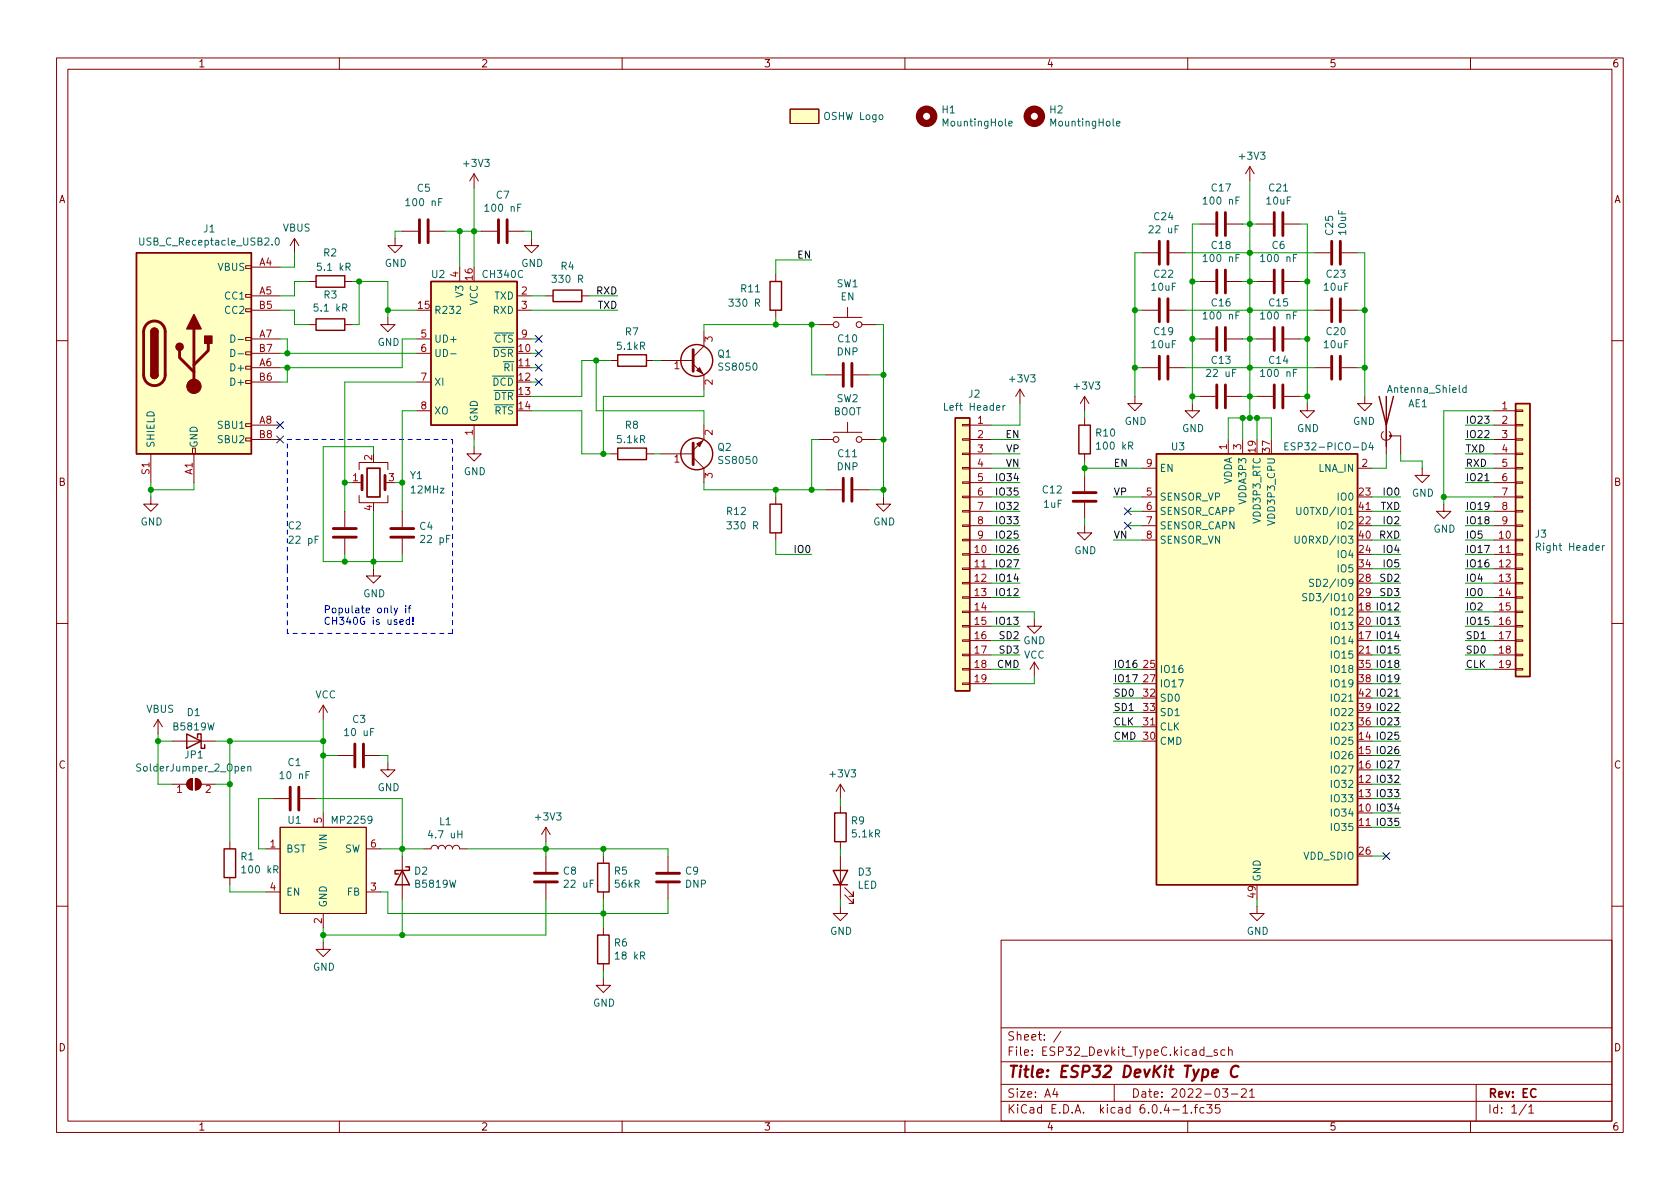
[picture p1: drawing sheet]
<svg xmlns="http://www.w3.org/2000/svg" width="297mm" height="210mm" viewBox="0 0 297 210" stroke-linecap="round" stroke-linejoin="round" font-family="sans-serif">
<g fill="none" stroke="#840000" stroke-width=".18">
<path d="M10 10.2h277v190.1h-277zM12 12.2h273v186.1h-273zM60 10.2v2M110 10.2v2M139.7 19.3h5.1v2.5h-5.1zM160 10.2v2M210 10.2v2M260 10.2v2M83.8 30.7v2.6M83.8 30.7l-.7 1.3M83.8 30.7l.8 1.3M212.1 39.6h2.8"/>
<path d="M216.9 39.6h2.8M221 29.5l-.8 1.2M221 29.5v2.5M221 29.5l.7 1.2M222.2 39.6h2.8M227.1 39.6h2.8M43.4 59.7h1v.5h-1zM43.4 54.6h1v.5h-1zM43.4 52.1h1v.5h-1zM43.4 47h1v.5h-1zM44.4 59.9h5.1M44.4 54.9h5.1"/>
<path d="M44.4 52.3h5.1M44.4 47.2h5.1M52.1 42.2l-.8 1.2M52.1 42.2v2.5M52.1 42.2l.7 1.2M54.6 49.8h1.3M54.6 57.4h1.3M61 49.8h1.2M61 57.4h1.2M68.6 56.1v1.3h1.2l-1.2 1.3-1.3-1.3h1.3M69.8 42.2v1.2h1.3l-1.3 1.3-1.2-1.3h1.2M71.1 40.9h2.8"/>
<path d="M73.7 59.9h2.5M75.9 40.9h2.8M81.3 47.2v2.6M85.1 40.9h2.8M89.9 40.9h2.8M91.4 59.9h2.6M91.4 54.9h2.6M91.4 52.3h2.6M94 42.2v1.2h1.2l-1.2 1.3-1.3-1.3h1.3M96.5 52.3h1.3M102.9 52.3h1.2M124.5 58.7v2.5l-1.9 1.9"/>
<path d="M137.2 48.5v1.3M137.2 54.9v1.2M144.8 57.4h2.5M147.3 56.1h5.1M149.9 54.4v1.7M152.4 57.4h2.5M201.9 44.7h2.8M201.9 54.9h2.8M206.8 44.7h2.7M206.8 54.9h2.7M212.1 59.9h2.8M212.1 49.8h2.8"/>
<path d="M216.9 59.9h2.8M216.9 49.8h2.8M222.2 59.9h2.8M222.2 49.8h2.8M227.1 59.9h2.8M227.1 49.8h2.8M232.4 44.7h2.8M232.4 54.9h2.8M237.2 44.7h2.8M237.2 54.9h2.8M10 60.2h2M34 79.2h.5v1.1h-.5z"/>
<path d="M43.4 77.5h1v.5h-1zM43.4 74.9h1v.5h-1zM43.4 67.3h1v.5h-1zM43.4 64.8h1v.5h-1zM43.4 62.2h1v.5h-1zM44.4 65h5.1M44.4 75.2h5.1M44.4 77.7h5.1M44.4 62.5h5.1M44.4 67.6h5.1M73.7 72.6h2.5M73.7 62.5h2.5"/>
<path d="M73.7 67.6h2.5M83.8 79v1.3h1.3l-1.3 1.2-1.3-1.2h1.3M83.8 75.2v2.5M91.4 65h2.6M107.9 63.7h1.3M114.3 63.7h1.3M116.8 63.7h5.8M122.6 64.4l1.9 1.9v2.5M124.5 75.2v2.5l-1.9 1.9M144.8 77.7h2.5M146 66.3h2.8M147.3 76.4h5.1"/>
<path d="M149.9 74.7v1.7M150.9 66.3h2.8M152.4 77.7h2.5M170.2 77.6h1.2v.2h-1.2zM170.2 75.1h1.2v.2h-1.2zM171.4 75.2h3.9M171.4 77.7h3.9M180.3 68.8l-.7 1.3M180.3 68.8v2.6M180.3 68.8l.8 1.3M191.8 70.1v2.5M191.8 73.9v1.3"/>
<path d="M191.8 70.1l-.8 1.3M191.8 70.1l.7 1.3M200.7 70.1v1.3h1.2l-1.2 1.2-1.3-1.2h1.3M201.9 65h2.8M206.8 65h2.7M210.8 71.4v1.2h1.3l-1.3 1.3-1.3-1.3h1.3M212.1 70.1h2.8M216.9 70.1h2.8M217.2 77.7v2.6M219.7 77.7v2.6M222.2 70.1h2.8M227.1 70.1h2.8"/>
<path d="M231.1 71.4v1.2h1.3l-1.3 1.3-1.2-1.3h1.2M232.4 65h2.8M237.2 65h2.8M241.3 70.1v1.3h-1.3l1.3 1.2 1.3-1.2h-1.3M245.1 75.2v5.1M245.6 76.3a.85 .85 0 0 1 .1 1.3 .85 .85 0 0 1-1.2 0 .85 .85 0 0 1 .1-1.3M245.9 77.1h1.7v3.2M264.2 72.6h3.8M264.2 75.2h3.8M264.2 77.7h3.8M268 77.6h1.2v.2h-1.2zM268 75.1h1.2v.2h-1.2z"/>
<path d="M268 72.5h1.2v.3h-1.2zM285 60.2h2M26.7 87.9v1.2h1.2l-1.2 1.3-1.3-1.3h1.3M26.7 80.3v5M34.3 80.3v5M61 90.4v2.8M61 95.2v2.8M63.5 87.6v1.3h5.1v-1.3M63.5 83.1v-1.3h5.1v1.3M63.5 85.3h.5M68.1 85.3h.5M71.1 90.4v2.8"/>
<path d="M71.1 95.2v2.8M107.9 80.3h1.3M114.3 80.3h1.3M116.8 80.3h5.8M122.6 80.9l1.9 1.9v2.5M137.2 87.9v1.2M137.2 94.2v1.3M146 86.6h2.8M150.9 86.6h2.8M156.2 87.9v1.2h1.3l-1.3 1.3-1.3-1.3h1.3M170.2 97.9h1.2v.3h-1.2zM170.2 95.4h1.2v.2h-1.2z"/>
<path d="M170.2 92.8h1.2v.3h-1.2zM170.2 90.3h1.2v.2h-1.2zM170.2 87.8h1.2v.2h-1.2zM170.2 85.2h1.2v.3h-1.2zM170.2 82.7h1.2v.2h-1.2zM170.2 80.1h1.2v.3h-1.2zM171.4 85.3h3.9M171.4 80.3h3.9M171.4 95.5h3.9M171.4 98h3.9M171.4 82.8h3.9M171.4 87.9h3.9"/>
<path d="M171.4 90.4h3.9M171.4 93h3.9M191.8 93v1.2h1.2l-1.2 1.3-1.3-1.3h1.3M191.8 80.3v1.2M191.8 84.1v2.8M191.8 88.9v2.8M201.9 95.5h2.6M201.9 82.8h2.6M201.9 87.9h2.6M201.9 90.4h2.6M201.9 93h2.6M240 82.8h2.6"/>
<path d="M240 90.4h2.6M251.5 82.8v1.3h1.2l-1.2 1.2-1.3-1.2h1.3M255.3 89.1v1.3h1.2l-1.2 1.3-1.3-1.3h1.3M264.2 85.3h3.8M264.2 80.3h3.8M264.2 95.5h3.8M264.2 98h3.8M264.2 82.8h3.8M264.2 87.9h3.8M264.2 90.4h3.8M264.2 93h3.8M268 97.9h1.2v.3h-1.2z"/>
<path d="M268 95.4h1.2v.2h-1.2zM268 92.8h1.2v.3h-1.2zM268 90.3h1.2v.2h-1.2zM268 87.8h1.2v.2h-1.2zM268 85.2h1.2v.3h-1.2zM268 82.7h1.2v.2h-1.2zM268 80.1h1.2v.3h-1.2zM10 110.2h2M66 100.6v1.2h1.3l-1.3 1.3-1.2-1.3h1.2M170.2 118.2h1.2v.3h-1.2zM170.2 115.7h1.2v.2h-1.2zM170.2 113.2h1.2v.2h-1.2z"/>
<path d="M170.2 110.6h1.2v.3h-1.2zM170.2 108.1h1.2v.2h-1.2zM170.2 105.5h1.2v.3h-1.2zM170.2 103h1.2v.2h-1.2zM170.2 100.5h1.2v.2h-1.2zM171.4 100.6h3.9M171.4 103.1h3.9M171.4 105.7h3.9M171.4 108.2h3.9M171.4 110.7h3.9M171.4 113.3h3.9M171.4 115.8h3.9"/>
<path d="M171.4 118.4h3.9M182.9 109.5v1.2h1.2l-1.2 1.3-1.3-1.3h1.3M182.9 117.1l-.8 1.3M182.9 117.1v2.5M182.9 117.1l.7 1.3M240 115.8h2.6M264.2 100.6h3.8M264.2 103.1h3.8M264.2 105.7h3.8M264.2 108.2h3.8M264.2 110.7h3.8M264.2 113.3h3.8"/>
<path d="M264.2 115.8h3.8M264.2 118.4h3.8M268 118.2h1.2v.3h-1.2zM268 115.7h1.2v.2h-1.2zM268 113.2h1.2v.2h-1.2zM268 110.6h1.2v.3h-1.2zM268 108.1h1.2v.2h-1.2zM268 105.5h1.2v.3h-1.2zM268 103h1.2v.2h-1.2zM268 100.5h1.2v.2h-1.2zM285 110.2h2M27.9 127.2l-.7 1.3"/>
<path d="M27.9 127.2v2.6M27.9 127.2l.8 1.3M30.5 138.7h2.5M30.5 131.1h7.6M33.3 138l.7-.3v2a1.02 1.02 0 0 1-.9-.6 1.02 1.02 0 0 1 .2-1.1zM34.5 137.7v2M34.5 137.7a1.02 1.02 0 0 1 1.1 1 1.02 1.02 0 0 1-1.1 1M35.6 138.7h2.5M57.1 124.7v2.5M57.1 124.7l-.7 1.3M57.1 124.7l.8 1.3M59.7 133.6h2.8"/>
<path d="M64.5 133.6h2.8M68.6 134.9v1.2h1.2l-1.2 1.3-1.3-1.3h1.3M148.6 138.7v2.5M148.6 138.7l-.8 1.2M148.6 138.7l.8 1.2M170.2 120.8h1.2v.2h-1.2zM171.4 120.9h3.9M201.9 128.5h2.6M40.6 148.8v1.3M40.6 155.2v1.3M47 150.1h2.5M47 157.7h2.5"/>
<path d="M48.3 141.2h2.8M49.5 146.3h15.3v15.2h-15.3zM53.1 141.2h2.8M57.1 143.8v2.5M64.8 150.1h2.5M64.8 157.7h2.5M71.1 151.4v7.6M74.9 150.1h1.3a.64 .64 0 0 1 .6-.6 .64 .64 0 0 1 .7 .6 .64 .64 0 0 1 .6-.6 .64 .64 0 0 1 .6 .6 .64 .64 0 0 1 .7-.6 .64 .64 0 0 1 .6 .6 .64 .64 0 0 1 .6-.6 .64 .64 0 0 1 .7 .6h1.2M96.5 146.3l-.7 1.3M96.5 146.3v2.5M96.5 151.4v2.8M96.5 156.2v2.8"/>
<path d="M96.5 146.3l.8 1.3M106.7 151.4v1.2M106.7 157.7v1.3M118.1 151.4v2.8M118.1 156.2v2.8M148.6 142.5v1.3M148.6 148.8v1.3M148.6 151.4v7.6M149.4 158.2l1.5 1.6v-.8v.8h-.8M149.4 157l1.5 1.5v-.8v.8h-.8M240 146.3h2.6M10 160.2h2"/>
<path d="M57.1 166.6v1.3h1.3l-1.3 1.3-1.2-1.3h1.2M57.1 161.5v2.6M106.7 173v1.2h1.2l-1.2 1.3-1.3-1.3h1.3M106.7 164.1v1.2M106.7 170.4v1.3M148.6 160.3v1.2h1.3l-1.3 1.3-1.3-1.3h1.3M177 166.3h108v32h-108zM222.2 160.3v1.2h1.3l-1.3 1.3-1.2-1.3h1.2M285 160.2h2M60 198.3v2M110 198.3v2M160 198.3v2"/>
<path d="M177 194.8h108M177 191.8h108M177 187.8h108M177 181.8h108M186.5 192.5l-.4 1h1M186.9 193v1M187.6 182.4l-1.3 1.9M197 191.8v3M209.1 195.8l.5-.5v1.5M209.1 196.8h.9M210 198.3v2M210.6 196.7v.1"/>
<path d="M211.1 195.8h.6M211.7 195.3l-.3 .2v1.3M212.9 195.9l-.5-.1-.3 .3v.4l.2 .3h.6M213.2 186.8h1.2M213.4 195.3h.9l-.5 .6 .4 .1v.7l-.2 .1h-.4l-.2-.1M215.2 185.7l-.3-.1-.3 .2 .1 .3 .5 .1v.4h-.6M215.6 195.3h-.7v.7l.2-.1 .5 .1 .1 .2-.1 .5-.2 .1-.5-.1M216.1 192.5h1l-.5 .6 .4 .1v.7l-.2 .1h-.4l-.3-.1M216.6 185.7l-.5-.1-.2 .3v.4l.1 .3h.6M217.2 185.8l.2-.2 .4 .1 .1 .9M217.2 185.1v1.5M217.7 193.5h1.2"/>
<path d="M219.5 192.7l.6-.2 .2 .2 .1 .3-1 1h1M220.9 193l.5-.5v1.5M220.9 194h.9M260 198.3v2M261 191.8v6.5M269.9 195.3l-1.3 1.9M270.3 195.8l.4-.5v1.5M270.3 196.8h.9"/>
<circle cx="147.8" cy="57.4" r=".51"/>
<circle cx="151.9" cy="57.4" r=".51"/>
<circle cx="147.8" cy="77.7" r=".51"/>
<circle cx="151.9" cy="77.7" r=".51"/>
</g>
<path d="M214.4 189.8l.9-.2v-.4l-.6-.1-.3 .3v1l.2 .1 .5-.1M219 188.7a.88 .88 0 0 0-1-.1 .88 .88 0 0 0-.4 1 .69 .69 0 0 0 .3 .8 .69 .69 0 0 0 .9-.1" fill="none" stroke="#840000" stroke-width=".4"/>
<g fill="none" stroke="#840000" stroke-width=".51">
<path d="M74.2 38.9v4M75.7 38.9v4M88.1 38.9v4M89.7 38.9v4M215.1 37.6v4.1M216.7 37.6v4.1M225.3 37.6v4.1M226.8 37.6v4.1M26 57.3a1.91 1.91 0 0 1 2-.4 1.91 1.91 0 0 1 1.2 1.8v7.6a1.91 1.91 0 0 1-1.9 1.9 1.91 1.91 0 0 1-1.9-1.9v-7.8l.2-.6zM34.3 58.2v10.1M205 42.7v4M205 52.8v4.1"/>
<path d="M206.5 42.7v4M206.5 52.8v4.1M215.1 47.7v4.1M215.1 57.9v4.1M216.7 47.7v4.1M216.7 57.9v4.1M225.3 47.7v4.1M225.3 57.9v4.1M226.8 47.7v4.1M226.8 57.9v4.1M235.5 42.7v4M235.5 52.8v4.1"/>
<path d="M237 42.7v4M237 52.8v4.1M31.7 62v1.2l2.6 2.6M36.8 60.7v1.3l-2.5 2.5M122.6 61.8v3.9M122.6 78.4v3.8M149.1 64.3v4M150.6 64.3v4M205 63v4.1M206.5 63v4.1M215.1 68.1v4M216.7 68.1v4"/>
<path d="M225.3 68.1v4M226.8 68.1v4M235.5 63v4.1M237 63v4.1M58.9 95h4.1M58.9 93.5h4.1M64 84.1v2.5M68.1 84.1v2.5M69.1 95h4.1M69.1 93.5h4.1M149.1 84.6v4M150.6 84.6v4"/>
<path d="M189.7 88.6h4.1M189.7 87.1h4.1M51.3 139.2v4.1M52.8 139.2v4.1M62.7 131.6v4M64.3 131.6v4M94.5 156h4.1M94.5 154.4h4.1M116.1 156h4M116.1 154.4h4"/>
</g>
<path d="M64.9 82.8h2.3v5.1h-2.3z" fill="none" stroke="#840000" stroke-width=".3"/>
<g fill="none" stroke="#840000" stroke-width=".25">
<path d="M24.1 44.7h20.3v35.6h-20.3zM26.7 58.7a.64 .64 0 0 1 .6-.7 .64 .64 0 0 1 .6 .7M55.9 48.8h5.1v2h-5.1zM55.9 56.4h5.1v2h-5.1zM76.2 49.8h15.2v25.4h-15.2zM97.8 51.3h5.1v2h-5.1zM136.1 49.8h2.1v5.1h-2.1zM26.7 66.3a.64 .64 0 0 0 .6 .6 .64 .64 0 0 0 .6-.6M109.2 79.2h5.1v2.1h-5.1zM109.2 62.7h5.1v2.1h-5.1zM168.9 73.9h2.5v48.3h-2.5zM190.8 75.2h2v5.1h-2z"/>
<path d="M243.8 70.1l1.3 5.1 1.3-5.1M245.1 70.1v8.9M268 71.4h2.5v48.2h-2.5zM136.1 89.1h2.1v5.1h-2.1zM204.5 80.3h35.5v76.2h-35.5zM33 129.8l2.6 1.3-2.6 1.2zM34.9 130.4v-.6h.7v2.5h.6v-.6M39.6 150.1h2.1v5.1h-2.1zM71.1 153.9l1.3 2.6h-2.6zM71.8 153.3h.6v.6h-2.6v.7h.7M105.7 152.6h2v5.1h-2zM147.3 153.9h2.6l-1.3 2.6z"/>
<path d="M147.3 156.5h2.6M147.6 143.8h2v5h-2zM105.7 165.3h2v5.1h-2z"/>
<circle cx="123.2" cy="63.7" r="2.82"/>
<circle cx="123.2" cy="80.3" r="2.82"/>
</g>
<g fill="#ffffc2" stroke="#ffffc2" stroke-width=".18">
<path d="M268 71.4h2.5v48.2h-2.5z"/>
<path d="M76.2 49.8h15.2v25.4h-15.2z"/>
<path d="M168.9 73.9h2.5v48.3h-2.5z"/>
<path d="M139.7 19.3h5.1v2.5h-5.1z"/>
<path d="M49.5 146.3h15.3v15.2h-15.3z"/>
<path d="M24.1 44.7h20.3v35.6h-20.3z"/>
<path d="M204.5 80.3h35.5v76.2h-35.5z"/>
</g>
<g fill="none" stroke="#006464" stroke-width=".18">
<path d="M178.4 21.9l.6-.2-.1-.2-.4-.1-.1 .2v.6h.5M197.4 21.9l.6-.2v-.2l-.4-.1-.2 .2 .1 .6h.5M24.7 42.1v1l.2 .2h.3l.2-.2v-1M40.8 59.2a.64 .64 0 0 1 .7 .7 .64 .64 0 0 1-.7 .6zM48.8 42.2l.2-.1a.68 .68 0 0 1 .4 .6 .68 .68 0 0 1-.4 .6l-.2-.1-.2-.3zM40.8 61.8a.64 .64 0 0 1 .7 .6 .64 .64 0 0 1-.7 .7zM42.1 62.6h1M42.1 60h1M79.7 62.6h1M177.3 71.7v.9M177.7 71.7l-.4 .2M227.2 78.9h.4"/>
<path d="M227.8 78.3h-.6v1.3h.6M242.4 78.2l-.3 .9h.7M242.7 78.7v.9M259.2 68.6h-.3l-.3 .2 .1 .5h.5M259.2 68.1v1.3M229 94.8v1l.2 .3 .4-.1 .1-.2v-1M229.3 89.7v1.1l.2 .2 .4-.1 .1-.1v-1.1M283.3 96.5v.8M283.7 96.5l-.4 .2M231 105h-.4l-.2 .1v.3l.5 .3 .1 .3-.2 .2h-.5M232.2 102.5l-.4-.1-.2 .1v.4l.5 .2 .1 .4-.2 .2-.5-.1M43.8 135.6l.2-.1 .3 .1 .1 .8"/>
<path d="M43.8 135.5v.9"/>
</g>
<g fill="none" stroke="#840000" stroke-width="1.3">
<circle cx="163.8" cy="20.6" r="1.27"/>
<circle cx="182.9" cy="20.6" r="1.27"/>
</g>
<g fill="#840000" stroke="#840000" stroke-width=".18">
<path d="M123.2 65.5l.5-.5 .5 1z"/>
<path d="M123.2 78.5l1-.5-.5 1z"/>
<path d="M33.3 138l.7-.3v2a1.02 1.02 0 0 1-.9-.6 1.02 1.02 0 0 1 .2-1.1z"/>
<path d="M34.5 137.7a1.02 1.02 0 0 1 1.1 1 1.02 1.02 0 0 1-1.1 1z"/>
<circle cx="245.9" cy="77.1" r=".18"/>
<circle cx="34.3" cy="68.3" r="1.27"/>
</g>
<g fill="#840000" stroke="#840000" stroke-width=".25">
<path d="M26.7 66.3h1.2a.64 .64 0 0 1-.6 .6 .64 .64 0 0 1-.6-.6z"/>
<path d="M26.7 58.7h1.2v7.6h-1.2z"/>
<path d="M26.9 58.2a.64 .64 0 0 1 .6-.1 .64 .64 0 0 1 .4 .6h-1.2z"/>
<path d="M34.3 55.6l1.3 2.6h-2.6z"/>
<path d="M36.2 59.4h1.3v1.3h-1.3z"/>
<circle cx="31.7" cy="61.3" r=".63"/>
</g>
<path d="M262.5 85h.8" fill="none" stroke="#0f0f0f" stroke-width=".18"/>
<path d="M69.7 107.5l.3 .9M70.3 107.5l-.4 1.2-.2 .1M70.7 110l.6-.1v-.3h-.4l-.2 .2 .1 .6h.5M71.7 107.1v.1M71.7 107.5v.9M72.2 107.5h.4M72.4 109.6h-.4l-.2 .2 .1 .6h.5M72.4 109.1v1.3M72.6 107.1l-.3 .2v1.1M73 110.3v.1M73 109.1v.8" fill="none" stroke="#0000c2" stroke-width=".18"/>
<path d="M50.8 77.7h29.2M80 77.7v34.3M50.8 100.6v11.4M50.8 100.6v-22.9M80 112h-29.2" fill="none" stroke="#0000c2" stroke-width=".18" stroke-dasharray=".8 .8"/>
<g fill="none" stroke="#009600" stroke-width=".18">
<path d="M83.8 33.3v13.9M212.1 39.6h-1.3v31.8M219.7 39.6h2.5M221 32v41.9M229.9 39.6h1.2v31.8M49.5 54.9h2.6v2.5h2.5M49.5 59.9h1.3v2.6M52.1 44.7v2.5h-2.6M54.6 49.8h-2.5v2.5h-2.6M62.2 49.8h6.4v6.3M63.5 49.8v7.6h-1.3M68.6 54.9h5.1"/>
<path d="M71.1 40.9h-1.3v1.3M73.7 59.9h-2.6v5.1h-21.6M78.7 40.9h6.4M81.3 40.9v6.3M92.7 40.9h1.3v1.3M94 54.9h15.2M94 59.9h1.2M94 52.3h2.5M104.1 52.3h5.1M137.2 56.1v1.3M143.5 46h-6.3v2.5M143.5 57.4v8.9h2.5"/>
<path d="M144.8 57.4h-20.3v1.3M154.9 57.4h1.3v30.5M200.7 54.9h1.2M201.9 44.7h-1.2v25.4M209.5 54.9h22.9M209.5 44.7h22.9M210.8 49.8h1.3M210.8 59.9h1.3M219.7 49.8h2.5M219.7 59.9h2.5M229.9 49.8h1.2M229.9 59.9h1.2"/>
<path d="M240 54.9h1.3M240 44.7h1.3v25.4M49.5 62.5h24.2M50.8 65v2.6h-1.3M73.7 72.6h-2.6v17.8M73.7 67.6h-12.7v22.8M83.8 77.7v1.3M94 65h1.2M94 72.6h8.9v7.7h5M94 67.6h1.2M94 62.5h1.2M105.4 63.7v8.9h19.1v2.6"/>
<path d="M107.9 63.7h-5v6.4h-8.9M115.6 63.7h1.2M124.5 68.8v1.3h-17.8v10.2M144.8 77.7h-1.3v8.9M153.7 66.3h2.5M154.9 77.7h1.3M175.3 77.7h5M180.3 71.4v3.8h-5M191.8 72.6v1.3M200.7 65h1.2M209.5 65h22.9M210.8 70.1h1.3"/>
<path d="M217.2 77.7v-3.8h7.6v3.8M219.7 73.9v3.8M219.7 70.1h2.5M222.2 73.9v3.8M229.9 70.1h1.2M240 65h1.3M259.1 77.7h5.1M259.1 75.2h5.1M264.2 72.6h-8.9v16.5M26.7 85.3v2.6M34.3 85.3v1.3h-7.6M61 85.3h1.2"/>
<path d="M61 98v1.3M66 80.3v-1.3h-8.9v20.3h14v-1.3M66 90.4v10.2M69.8 85.3h1.3M115.6 80.3h1.2M124.5 85.3v1.3h21.5M137.2 86.6v1.3M137.2 95.5v2.5h6.3M153.7 86.6h2.5M175.3 82.8h5M175.3 80.3h5M175.3 98h5"/>
<path d="M175.3 87.9h5M175.3 85.3h5M175.3 95.5h5M175.3 93h5M175.3 90.4h5M191.8 82.8h10.1M191.8 81.5v2.6M191.8 91.7v1.3M196.8 87.9h5.1M196.8 95.5h5.1M199.4 93h2.5M199.4 90.4h2.5"/>
<path d="M242.6 98h5M242.6 87.9h5M242.6 95.5h5M242.6 93h5M242.6 90.4h5M245.1 80.3v2.5h-2.5M247.6 80.3v1.2h3.9v1.3M255.3 87.9h8.9M259.1 82.8h5.1M259.1 80.3h5.1M259.1 98h5.1M259.1 85.3h5.1"/>
<path d="M259.1 95.5h5.1M259.1 93h5.1M259.1 90.4h5.1M175.3 108.2h7.6v1.3M175.3 118.4h5M175.3 115.8h5M175.3 110.7h5M175.3 100.6h5M175.3 105.7h5M175.3 103.1h5M175.3 113.3h5M182.9 119.6v1.3h-7.6"/>
<path d="M196.8 118.4h5.1M242.6 118.4h5M242.6 115.8h5M242.6 108.2h5M242.6 110.7h5M242.6 100.6h5M242.6 105.7h5M242.6 103.1h5M242.6 113.3h5M259.1 118.4h5.1M259.1 115.8h5.1M259.1 108.2h5.1"/>
<path d="M259.1 110.7h5.1M259.1 100.6h5.1M259.1 105.7h5.1M259.1 103.1h5.1M259.1 113.3h5.1M27.9 131.1h2.6M27.9 129.8v8.9h2.6M38.1 131.1h19M38.1 138.7h2.5M40.6 131.1v17.7M57.1 133.6h2.6M57.1 127.2v16.6"/>
<path d="M67.3 133.6h1.3v1.3M196.8 120.9h5.1M196.8 128.5h5.1M196.8 126h5.1M196.8 131.1h5.1M196.8 123.4h5.1M242.6 120.9h5M242.6 128.5h5M242.6 126h5M242.6 131.1h5M242.6 138.7h5M242.6 133.6h5"/>
<path d="M242.6 136.1h5M242.6 123.4h5M40.6 156.5v1.2h6.4M48.3 141.2h-2.6v8.9h1.3M55.9 141.2h15.2v10.2M67.3 157.7h1.3v3.8h49.5v-2.5M67.3 150.1h7.6M71.1 159v6.3M82.5 150.1h35.6v1.3M96.5 148.8v2.6M96.5 159v6.3h-39.4M106.7 150.1v1.3"/>
<path d="M106.7 159v5.1M148.6 141.2v1.3M148.6 150.1v1.3M148.6 159v1.3M222.2 159v1.3M242.6 141.2h5M242.6 143.8h5M242.6 151.4h2.5M242.6 146.3h5M57.1 164.1v2.5M106.7 171.7v1.3"/>
</g>
<g fill="none" stroke="#000084" stroke-width=".18">
<path d="M94.6 59.3l1.3 1.2M95.9 59.3l-1.3 1.2M48.9 77.1l1.2 1.2M48.9 74.6l1.2 1.2M50.1 77.1l-1.2 1.2M50.1 74.6l-1.2 1.2M94.6 66.9l1.3 1.3M94.6 64.4l1.3 1.2M94.6 61.9l1.3 1.2M95.9 66.9l-1.3 1.3M95.9 64.4l-1.3 1.2M95.9 61.9l-1.3 1.2"/>
<path d="M198.8 89.8l1.2 1.2M198.8 92.3l1.2 1.3M200 89.8l-1.2 1.2M200 92.3l-1.2 1.3M244.5 150.8l1.2 1.2M245.7 150.8l-1.2 1.2"/>
</g>
<g fill="#009600" stroke="#009600" stroke-width=".18">
<circle cx="68.6" cy="54.9" r=".46"/>
<circle cx="63.5" cy="49.8" r=".46"/>
<circle cx="50.8" cy="65" r=".46"/>
<circle cx="71.1" cy="85.3" r=".46"/>
<circle cx="61" cy="85.3" r=".46"/>
<circle cx="50.8" cy="62.5" r=".46"/>
<circle cx="57.1" cy="133.6" r=".46"/>
<circle cx="57.1" cy="131.1" r=".46"/>
<circle cx="40.6" cy="131.1" r=".46"/>
<circle cx="40.6" cy="138.7" r=".46"/>
<circle cx="57.1" cy="165.3" r=".46"/>
<circle cx="27.9" cy="131.1" r=".46"/>
<circle cx="81.3" cy="40.9" r=".46"/>
<circle cx="83.8" cy="40.9" r=".46"/>
<circle cx="71.1" cy="150.1" r=".46"/>
<circle cx="71.1" cy="165.3" r=".46"/>
<circle cx="106.7" cy="161.5" r=".46"/>
<circle cx="106.7" cy="150.1" r=".46"/>
<circle cx="96.5" cy="150.1" r=".46"/>
<circle cx="61" cy="99.3" r=".46"/>
<circle cx="26.7" cy="86.6" r=".46"/>
<circle cx="66" cy="99.3" r=".46"/>
<circle cx="105.4" cy="63.7" r=".46"/>
<circle cx="106.7" cy="80.3" r=".46"/>
<circle cx="137.2" cy="57.4" r=".46"/>
<circle cx="143.5" cy="86.6" r=".46"/>
<circle cx="156.2" cy="66.3" r=".46"/>
<circle cx="156.2" cy="86.6" r=".46"/>
<circle cx="143.5" cy="57.4" r=".46"/>
<circle cx="191.8" cy="82.8" r=".46"/>
<circle cx="200.7" cy="65" r=".46"/>
<circle cx="200.7" cy="54.9" r=".46"/>
<circle cx="156.2" cy="77.7" r=".46"/>
<circle cx="137.2" cy="86.6" r=".46"/>
<circle cx="221" cy="44.7" r=".46"/>
<circle cx="221" cy="49.8" r=".46"/>
<circle cx="231.1" cy="49.8" r=".46"/>
<circle cx="241.3" cy="54.9" r=".46"/>
<circle cx="231.1" cy="59.9" r=".46"/>
<circle cx="221" cy="39.6" r=".46"/>
<circle cx="219.7" cy="73.9" r=".46"/>
<circle cx="221" cy="73.9" r=".46"/>
<circle cx="221" cy="65" r=".46"/>
<circle cx="221" cy="70.1" r=".46"/>
<circle cx="222.2" cy="73.9" r=".46"/>
<circle cx="241.3" cy="65" r=".46"/>
<circle cx="231.1" cy="70.1" r=".46"/>
<circle cx="210.8" cy="70.1" r=".46"/>
<circle cx="210.8" cy="49.8" r=".46"/>
<circle cx="221" cy="54.9" r=".46"/>
<circle cx="221" cy="59.9" r=".46"/>
<circle cx="210.8" cy="59.9" r=".46"/>
<circle cx="255.3" cy="87.9" r=".46"/>
</g>
<text font-size="2.8" fill="#840000" x="178" y="190.6">Title: ESP32 DevKit Type C</text>
<g font-size="2.1" fill="#840000">
<text x="178" y="184">Sheet: /</text>
<text x="178" y="186.7">File: ESP32_Devkit_TypeC.kicad_sch</text>
<text x="178" y="196.9">KiCad E.D.A. kicad 6.0.4-1.fc35</text>
<text x="178" y="194.1">Size: A4</text>
<text x="200" y="194.1">Date: 2022-03-21</text>
<text x="263" y="194.1">Rev: EC</text>
<text x="263" y="196.9">Id: 1/1</text>
</g>
<g font-size="1.8" fill="#840000">
<text x="35" y="11.9">1</text>
<text x="85" y="11.9">2</text>
<text x="135" y="11.9">3</text>
<text x="185" y="11.9">4</text>
<text x="235" y="11.9">5</text>
<text x="285" y="11.9">6</text>
<text x="10.3" y="35.9">A</text>
<text x="285.3" y="35.9">A</text>
<text x="10.3" y="85.9">B</text>
<text x="285.3" y="85.9">B</text>
<text x="10.3" y="135.9">C</text>
<text x="285.3" y="135.9">C</text>
<text x="10.3" y="185.9">D</text>
<text x="285.3" y="185.9">D</text>
<text x="35" y="199.9">1</text>
<text x="85" y="199.9">2</text>
<text x="135" y="199.9">3</text>
<text x="185" y="199.9">4</text>
<text x="235" y="199.9">5</text>
<text x="285" y="199.9">6</text>
</g>
<g font-size="1.8" fill="#006464">
<text x="145.8" y="21.2">OSHW Logo</text>
<text x="166.6" y="20">H1</text>
<text x="166.9" y="22.3">MountingHole</text>
<text x="185.6" y="20">H2</text>
<text x="186" y="22.3">MountingHole</text>
<text x="82.1" y="29.5">+3V3</text>
<text x="219.3" y="28.2">+3V3</text>
<text x="73.8" y="33.9">C5</text>
<text x="87.8" y="35.1">C7</text>
<text x="214.3" y="33.9">C17</text>
<text x="224.4" y="33.9">C21</text>
<text x="36" y="41.1">J1</text>
<text x="50" y="40.9">VBUS</text>
<text x="72.1" y="36.4">100 nF</text>
<text x="86.1" y="37.4">100 nF</text>
<text x="203.4" y="41.2">22 uF</text>
<text x="204.1" y="38.9">C24</text>
<text x="213.1" y="36.2">100 nF</text>
<text x="224" y="36.2">10uF</text>
<text x="235.7" y="41.5" transform="rotate(-90 235.7 41.5)">C25</text>
<text x="238" y="41.4" transform="rotate(-90 238 41.4)">10uF</text>
<text x="25.3" y="43.4">USB_C_Receptacle_USB2.0</text>
<text x="38.5" y="47.9">VBUS</text>
<text x="56.4" y="47.9">5.1 kR</text>
<text x="57.2" y="45.3">R2</text>
<text x="68" y="47.2">GND</text>
<text x="92.1" y="47.2">GND</text>
<text x="99.2" y="47.7">R4</text>
<text x="213.1" y="46.3">100 nF</text>
<text x="214.3" y="44">C18</text>
<text x="223.3" y="46.3">100 nF</text>
<text x="224.9" y="44">C6</text>
<text x="39.9" y="53">CC1</text>
<text x="57.3" y="52.8">R3</text>
<text x="76.3" y="49.1">U2</text>
<text x="81.9" y="52.4" transform="rotate(-90 81.9 52.4)">V3</text>
<text x="85.5" y="49.1">CH340C</text>
<text x="87.4" y="53">TXD</text>
<text x="98" y="50">330 R</text>
<text x="131.1" y="51.7">R11</text>
<text x="147.9" y="50.8">SW1</text>
<text x="148.6" y="53.1">EN</text>
<text x="203.7" y="51.4">10uF</text>
<text x="204.1" y="49.1">C22</text>
<text x="234.2" y="51.4">10uF</text>
<text x="234.6" y="49.1">C23</text>
<text x="39.9" y="55.5">CC2</text>
<text x="55.8" y="55.1">5.1 kR</text>
<text x="76.7" y="55.5">R232</text>
<text x="84.5" y="54" transform="rotate(-90 84.5 54)">VCC</text>
<text x="87.2" y="55.5">RXD</text>
<text x="110.6" y="59.3">R7</text>
<text x="129.2" y="54.2">330 R</text>
<text x="204.1" y="59.3">C19</text>
<text x="213.1" y="56.5">100 nF</text>
<text x="214.3" y="54.2">C16</text>
<text x="223.3" y="56.5">100 nF</text>
<text x="224.4" y="54.2">C15</text>
<text x="234.6" y="59.3">C20</text>
<text x="41.1" y="65.7">D+</text>
<text x="66.7" y="61.2">GND</text>
<text x="76.7" y="60.6">UD+</text>
<text x="76.7" y="63.1">UD-</text>
<text x="85.8" y="63.1">~{DSR}</text>
<text x="86" y="60.6">~{CTS}</text>
<text x="87.8" y="65.7">~{RI}</text>
<text x="109.2" y="61.8">5.1kR</text>
<text x="126.9" y="63.2">Q1</text>
<text x="127.3" y="65.5">SS8050</text>
<text x="148" y="62.8">DNP</text>
<text x="148.2" y="60.5">C10</text>
<text x="203.7" y="61.6">10uF</text>
<text x="214.3" y="64.3">C13</text>
<text x="224.4" y="64.3">C14</text>
<text x="234.2" y="61.6">10uF</text>
<text x="41.1" y="68.2">D+</text>
<text x="76.7" y="68.2">XI</text>
<text x="85.7" y="68.2">~{DCD}</text>
<text x="85.9" y="70.7">~{DTR}</text>
<text x="147.9" y="71.1">SW2</text>
<text x="171.3" y="70.3">J2</text>
<text x="178.6" y="67.6">+3V3</text>
<text x="190.1" y="68.9">+3V3</text>
<text x="213.6" y="66.6">22 uF</text>
<text x="223.3" y="66.6">100 nF</text>
<text x="245.7" y="69.5">Antenna_Shield</text>
<text x="38.7" y="75.8">SBU1</text>
<text x="76.7" y="73.3">XO</text>
<text x="84.5" y="74.7" transform="rotate(-90 84.5 74.7)">GND</text>
<text x="86" y="73.3">~{RTS}</text>
<text x="110.6" y="75.8">R8</text>
<text x="147.3" y="73.4">BOOT</text>
<text x="167.4" y="72.6">Left Header</text>
<text x="193.8" y="77.2">R10</text>
<text x="198.8" y="75.1">GND</text>
<text x="209" y="76.4">GND</text>
<text x="229.3" y="76.4">GND</text>
<text x="239.2" y="75.1">GND</text>
<text x="249" y="72">AE1</text>
<text x="27.3" y="79.2" transform="rotate(-90 27.3 79.2)">SHIELD</text>
<text x="34.9" y="79.2" transform="rotate(-90 34.9 79.2)">GND</text>
<text x="38.7" y="78.4">SBU2</text>
<text x="109.2" y="78.4">5.1kR</text>
<text x="126.9" y="79.7">Q2</text>
<text x="127.3" y="82">SS8050</text>
<text x="148" y="83.2">DNP</text>
<text x="148.2" y="80.8">C11</text>
<text x="194.2" y="79.5">100 kR</text>
<text x="205" y="83.4">EN</text>
<text x="207.1" y="79.6">U3</text>
<text x="228.3" y="79.6">ESP32-PICO-D4</text>
<text x="233.1" y="83.4">LNA_IN</text>
<text x="72.5" y="84.7">Y1</text>
<text x="72.8" y="87.2">12MHz</text>
<text x="82" y="84">GND</text>
<text x="184.4" y="87.2">C12</text>
<text x="184.6" y="89.8">1uF</text>
<text x="205" y="88.5">SENSOR_VP</text>
<text x="217.8" y="85.8" transform="rotate(-90 217.8 85.8)">VDDA</text>
<text x="220.3" y="88.9" transform="rotate(-90 220.3 88.9)">VDDA3P3</text>
<text x="236.7" y="88.5">IO0</text>
<text x="249.6" y="87.8">GND</text>
<text x="24.8" y="92.9">GND</text>
<text x="51" y="93.6">C2</text>
<text x="74.2" y="93.7">C4</text>
<text x="128.6" y="91.1">R12</text>
<text x="128.9" y="93.6">330 R</text>
<text x="154.4" y="92.9">GND</text>
<text x="205" y="91.1">SENSOR_CAPP</text>
<text x="205" y="93.6">SENSOR_CAPN</text>
<text x="222.9" y="92.3" transform="rotate(-90 222.9 92.3)">VDD3P3_RTC</text>
<text x="225.4" y="92.4" transform="rotate(-90 225.4 92.4)">VDD3P3_CPU</text>
<text x="230.4" y="91.1">U0TXD/IO1</text>
<text x="236.7" y="93.6">IO2</text>
<text x="253.4" y="94.2">GND</text>
<text x="271.5" y="95.1">J3</text>
<text x="51.4" y="96.1">22 pF</text>
<text x="74.6" y="96">22 pF</text>
<text x="189.9" y="98">GND</text>
<text x="205" y="96.1">SENSOR_VN</text>
<text x="230.2" y="96.1">U0RXD/IO3</text>
<text x="236.7" y="98.7">IO4</text>
<text x="236.7" y="101.2">IO5</text>
<text x="272.1" y="97.4">Right Header</text>
<text x="64.2" y="105.6">GND</text>
<text x="231.8" y="106.3">SD3/IO10</text>
<text x="232.7" y="103.8">SD2/IO9</text>
<text x="180.9" y="113.9">GND</text>
<text x="235.7" y="113.9">IO14</text>
<text x="235.7" y="108.8">IO12</text>
<text x="235.7" y="111.4">IO13</text>
<text x="181" y="116.5">VCC</text>
<text x="205" y="119">IO16</text>
<text x="235.7" y="116.5">IO15</text>
<text x="235.7" y="119">IO18</text>
<text x="55.7" y="123.5">VCC</text>
<text x="205" y="121.5">IO17</text>
<text x="205" y="124.1">SD0</text>
<text x="235.7" y="121.5">IO19</text>
<text x="235.7" y="124.1">IO21</text>
<text x="25.9" y="126">VBUS</text>
<text x="30.8" y="129.2">B5819W</text>
<text x="33.1" y="126.6">D1</text>
<text x="61.2" y="130.1">10 uF</text>
<text x="62.4" y="127.8">C3</text>
<text x="205" y="131.7">CMD</text>
<text x="205" y="129.2">CLK</text>
<text x="205" y="126.6">SD1</text>
<text x="235.7" y="131.7">IO25</text>
<text x="235.7" y="129.2">IO23</text>
<text x="235.7" y="126.6">IO22</text>
<text x="24.6" y="136.4">SolderJumper_2_Open</text>
<text x="32.7" y="134.1">JP1</text>
<text x="49.8" y="137.8">10 nF</text>
<text x="50.9" y="135.5">C1</text>
<text x="146.9" y="137.5">+3V3</text>
<text x="235.7" y="134.2">IO26</text>
<text x="235.7" y="136.8">IO27</text>
<text x="66.7" y="139.9">GND</text>
<text x="235.7" y="139.3">IO32</text>
<text x="235.7" y="141.9">IO33</text>
<text x="50.9" y="145.7">U1</text>
<text x="58.9" y="145.7">MP2259</text>
<text x="76.1" y="148.2">4.7 uH</text>
<text x="77.7" y="145.9">L1</text>
<text x="94.8" y="145.1">+3V3</text>
<text x="150.6" y="145.8">R9</text>
<text x="150.7" y="148.1">5.1kR</text>
<text x="235.7" y="144.4">IO34</text>
<text x="235.7" y="146.9">IO35</text>
<text x="42.6" y="152.1">R1</text>
<text x="43.1" y="154.4">100 kR</text>
<text x="50.5" y="150.7">BST</text>
<text x="57.8" y="150.3" transform="rotate(-90 57.8 150.3)">VIN</text>
<text x="60.9" y="150.7">SW</text>
<text x="73.3" y="154.7">D2</text>
<text x="99.6" y="154.7">C8</text>
<text x="108.6" y="154.7">R5</text>
<text x="121.2" y="154.7">C9</text>
<text x="151.8" y="154.8">D3</text>
<text x="222.9" y="156" transform="rotate(-90 222.9 156)">GND</text>
<text x="230.5" y="152">VDD_SDIO</text>
<text x="50.5" y="158.4">EN</text>
<text x="57.8" y="160.5" transform="rotate(-90 57.8 160.5)">GND</text>
<text x="61.4" y="158.4">FB</text>
<text x="73.5" y="157">B5819W</text>
<text x="100" y="157">22 uF</text>
<text x="108.8" y="157">56kR</text>
<text x="121.2" y="157">DNP</text>
<text x="151.6" y="157.1">LED</text>
<text x="108.6" y="167.4">R6</text>
<text x="146.8" y="165.3">GND</text>
<text x="220.4" y="165.3">GND</text>
<text x="55.3" y="171.6">GND</text>
<text x="109" y="169.7">18 kR</text>
<text x="104.8" y="178">GND</text>
</g>
<g font-size="1.8" fill="#a90000">
<text x="45.9" y="47">A4</text>
<text x="45.9" y="52.1">A5</text>
<text x="81" y="49" transform="rotate(-90 81 49)">4</text>
<text x="83.6" y="49.5" transform="rotate(-90 83.6 49.5)">16</text>
<text x="92.2" y="52.1">2</text>
<text x="45.9" y="59.7">A7</text>
<text x="45.9" y="54.6">B5</text>
<text x="73.9" y="54.6">15</text>
<text x="74.4" y="59.7">5</text>
<text x="92.2" y="54.6">3</text>
<text x="92.2" y="59.7">9</text>
<text x="45.9" y="64.8">A6</text>
<text x="45.9" y="62.2">B7</text>
<text x="74.4" y="62.2">6</text>
<text x="91.7" y="62.2">10</text>
<text x="91.7" y="64.8">11</text>
<text x="119.2" y="65.3">1</text>
<text x="126" y="60.4" transform="rotate(-90 126 60.4)">3</text>
<text x="45.9" y="67.3">B6</text>
<text x="74.4" y="67.3">7</text>
<text x="91.7" y="67.3">12</text>
<text x="91.7" y="69.8">13</text>
<text x="126" y="68.1" transform="rotate(-90 126 68.1)">2</text>
<text x="45.9" y="74.9">A8</text>
<text x="45.9" y="77.5">B8</text>
<text x="74.4" y="72.4">8</text>
<text x="83.6" y="76.9" transform="rotate(-90 83.6 76.9)">1</text>
<text x="91.7" y="72.4">14</text>
<text x="126" y="76.9" transform="rotate(-90 126 76.9)">2</text>
<text x="172.9" y="74.9">1</text>
<text x="172.9" y="77.5">2</text>
<text x="265.6" y="72.4">1</text>
<text x="265.6" y="74.9">2</text>
<text x="265.6" y="77.5">3</text>
<text x="26.4" y="83.9" transform="rotate(-90 26.4 83.9)">S1</text>
<text x="34" y="83.9" transform="rotate(-90 34 83.9)">A1</text>
<text x="65.8" y="81.4" transform="rotate(-90 65.8 81.4)">2</text>
<text x="119.2" y="81.8">1</text>
<text x="172.9" y="80">3</text>
<text x="172.9" y="82.5">4</text>
<text x="202.7" y="82.5">9</text>
<text x="216.9" y="79.5" transform="rotate(-90 216.9 79.5)">1</text>
<text x="219.5" y="79.5" transform="rotate(-90 219.5 79.5)">3</text>
<text x="222" y="80" transform="rotate(-90 222 80)">19</text>
<text x="224.5" y="80" transform="rotate(-90 224.5 80)">37</text>
<text x="240.8" y="82.5">2</text>
<text x="265.6" y="80">4</text>
<text x="265.6" y="82.5">5</text>
<text x="62.4" y="85.1">1</text>
<text x="68.7" y="85.1">3</text>
<text x="126" y="84.6" transform="rotate(-90 126 84.6)">3</text>
<text x="172.9" y="85.1">5</text>
<text x="172.9" y="87.6">6</text>
<text x="202.7" y="87.6">5</text>
<text x="240.3" y="87.6">23</text>
<text x="265.6" y="85.1">6</text>
<text x="265.6" y="87.6">7</text>
<text x="65.8" y="90.3" transform="rotate(-90 65.8 90.3)">4</text>
<text x="172.9" y="90.2">7</text>
<text x="172.9" y="92.7">8</text>
<text x="172.9" y="95.2">9</text>
<text x="202.7" y="90.2">6</text>
<text x="202.7" y="92.7">7</text>
<text x="202.7" y="95.2">8</text>
<text x="240.3" y="92.7">22</text>
<text x="240.3" y="95.2">40</text>
<text x="240.3" y="90.2">41</text>
<text x="265.1" y="95.2">10</text>
<text x="265.6" y="90.2">8</text>
<text x="265.6" y="92.7">9</text>
<text x="172.4" y="97.8">10</text>
<text x="172.4" y="100.3">11</text>
<text x="240.3" y="97.8">24</text>
<text x="240.3" y="100.3">34</text>
<text x="265.1" y="97.8">11</text>
<text x="265.1" y="100.3">12</text>
<text x="172.4" y="102.9">12</text>
<text x="172.4" y="105.4">13</text>
<text x="172.4" y="107.9">14</text>
<text x="240.3" y="107.9">18</text>
<text x="240.3" y="102.9">28</text>
<text x="240.3" y="105.4">29</text>
<text x="265.1" y="102.9">13</text>
<text x="265.1" y="105.4">14</text>
<text x="265.1" y="107.9">15</text>
<text x="172.4" y="110.5">15</text>
<text x="172.4" y="113">16</text>
<text x="240.3" y="113">17</text>
<text x="240.3" y="110.5">20</text>
<text x="265.1" y="110.5">16</text>
<text x="265.1" y="113">17</text>
<text x="172.4" y="115.6">17</text>
<text x="172.4" y="118.1">18</text>
<text x="202.2" y="118.1">25</text>
<text x="240.3" y="115.6">21</text>
<text x="240.3" y="118.1">35</text>
<text x="265.1" y="115.6">18</text>
<text x="265.1" y="118.1">19</text>
<text x="172.4" y="120.6">19</text>
<text x="202.2" y="120.6">27</text>
<text x="202.2" y="123.2">32</text>
<text x="202.2" y="125.7">33</text>
<text x="240.3" y="120.6">38</text>
<text x="240.3" y="125.7">39</text>
<text x="240.3" y="123.2">42</text>
<text x="202.2" y="130.8">30</text>
<text x="202.2" y="128.3">31</text>
<text x="240.3" y="130.8">14</text>
<text x="240.3" y="128.3">36</text>
<text x="240.3" y="133.3">15</text>
<text x="240.3" y="135.9">16</text>
<text x="31.3" y="140.2">1</text>
<text x="36.3" y="140.2">2</text>
<text x="240.3" y="143.5">10</text>
<text x="240.3" y="138.4">12</text>
<text x="240.3" y="141">13</text>
<text x="47.8" y="149.9">1</text>
<text x="56.9" y="145.5" transform="rotate(-90 56.9 145.5)">5</text>
<text x="65.5" y="149.9">6</text>
<text x="240.3" y="146">11</text>
<text x="240.3" y="151.1">26</text>
<text x="47.8" y="157.5">4</text>
<text x="65.5" y="157.5">3</text>
<text x="222" y="158.7" transform="rotate(-90 222 158.7)">49</text>
<text x="56.9" y="163.3" transform="rotate(-90 56.9 163.3)">2</text>
</g>
<g font-size="1.8" fill="#0f0f0f">
<text x="141.1" y="45.7">EN</text>
<text x="105.5" y="52.1">RXD</text>
<text x="105.7" y="54.6">TXD</text>
<text x="177.9" y="77.5">EN</text>
<text x="259.1" y="74.9">IO23</text>
<text x="259.1" y="77.5">IO22</text>
<text x="177.9" y="82.5">VN</text>
<text x="178" y="80">VP</text>
<text x="196.8" y="82.5">EN</text>
<text x="259.1" y="80">TXD</text>
<text x="259.1" y="82.5">RXD</text>
<text x="176.5" y="87.6">IO35</text>
<text x="176.5" y="85.1">IO34</text>
<text x="196.8" y="87.6">VP</text>
<text x="244.8" y="87.6">IO0</text>
<text x="259.1" y="85.1">IO21</text>
<text x="176.5" y="95.2">IO25</text>
<text x="176.5" y="90.2">IO32</text>
<text x="176.5" y="92.7">IO33</text>
<text x="196.8" y="95.2">VN</text>
<text x="243.9" y="95.2">RXD</text>
<text x="244.1" y="90.2">TXD</text>
<text x="244.8" y="92.7">IO2</text>
<text x="259.1" y="92.7">IO18</text>
<text x="259.1" y="90.2">IO19</text>
<text x="259.1" y="95.2">IO5</text>
<text x="140.7" y="97.8">IO0</text>
<text x="176.5" y="97.8">IO26</text>
<text x="176.5" y="100.3">IO27</text>
<text x="244.8" y="97.8">IO4</text>
<text x="244.8" y="100.3">IO5</text>
<text x="259.1" y="97.8">IO17</text>
<text x="259.1" y="100.3">IO16</text>
<text x="176.5" y="102.9">IO14</text>
<text x="176.5" y="105.4">IO12</text>
<text x="243.8" y="107.9">IO12</text>
<text x="244.2" y="105.4">SD3</text>
<text x="244.2" y="102.9">SD2</text>
<text x="259.1" y="105.4">IO0</text>
<text x="259.1" y="102.9">IO4</text>
<text x="259.1" y="107.9">IO2</text>
<text x="176.5" y="110.5">IO13</text>
<text x="176.9" y="113">SD2</text>
<text x="243.8" y="113">IO14</text>
<text x="243.8" y="110.5">IO13</text>
<text x="259.1" y="110.5">IO15</text>
<text x="259.1" y="113">SD1</text>
<text x="176.3" y="118.1">CMD</text>
<text x="176.9" y="115.6">SD3</text>
<text x="196.8" y="118.1">IO16</text>
<text x="243.8" y="115.6">IO15</text>
<text x="243.8" y="118.1">IO18</text>
<text x="259.1" y="115.6">SD0</text>
<text x="259.1" y="118.1">CLK</text>
<text x="196.8" y="120.6">IO17</text>
<text x="196.8" y="123.2">SD0</text>
<text x="196.8" y="125.7">SD1</text>
<text x="243.8" y="125.7">IO22</text>
<text x="243.8" y="120.6">IO19</text>
<text x="243.8" y="123.2">IO21</text>
<text x="196.8" y="130.8">CMD</text>
<text x="196.8" y="128.3">CLK</text>
<text x="243.8" y="128.3">IO23</text>
<text x="243.8" y="130.8">IO25</text>
<text x="243.8" y="135.9">IO27</text>
<text x="243.8" y="133.3">IO26</text>
<text x="243.8" y="143.5">IO34</text>
<text x="243.8" y="141">IO33</text>
<text x="243.8" y="138.4">IO32</text>
<text x="243.8" y="146">IO35</text>
</g>
<g font-size="1.8" fill="#0000c2">
<text x="57.1" y="108.4">Populate only if</text>
<text x="57.1" y="110.5">CH340G is used!</text>
</g>
</svg>
